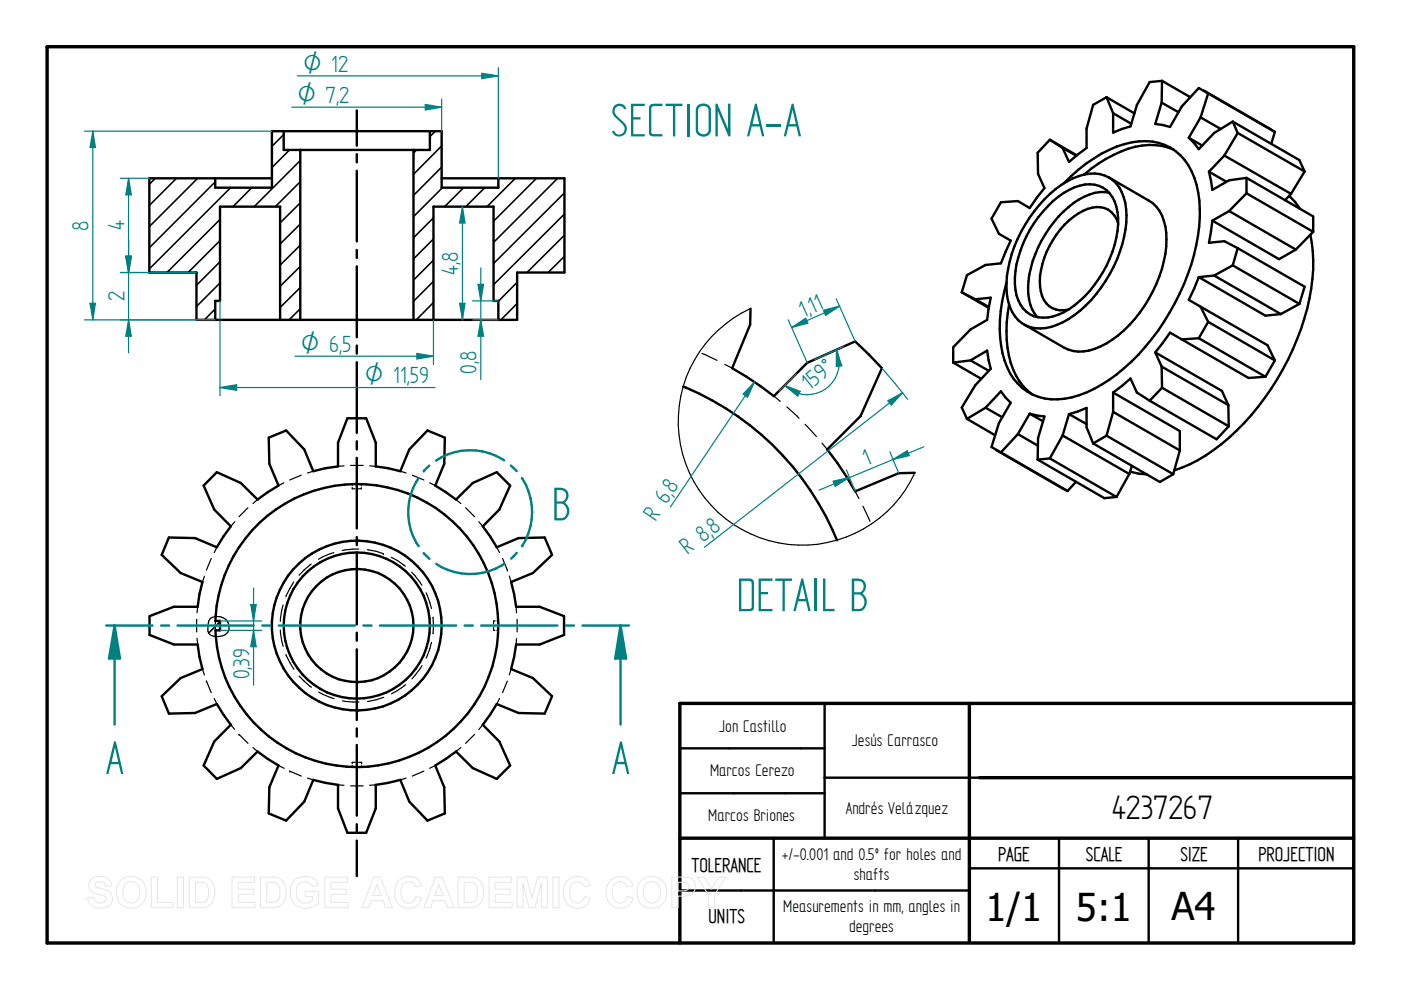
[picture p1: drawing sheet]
<svg xmlns="http://www.w3.org/2000/svg" width="297mm" height="210mm" viewBox="0 0 297 210" stroke-linecap="round" stroke-linejoin="round" font-family="sans-serif">
<path d="M10 9.9h277v190h-277zM205.5 149.1v50.5M287 149.1h-142.9v50.8M144.1 177.7h142.9M207.6 164.9h79.4" fill="none" stroke="#000" stroke-width=".72"/>
<g fill="none" stroke="#000" stroke-width=".51">
<path d="M46 100.1l5.1 2.3 3.5 3.5 4.5-2.9-2-4.7-.1-5.5 3.7-1.5 3.8 4 1.9 4.6 2.6-.6 2.7-.4v-5l2-5.2h3.9l2.1 5.2v5l2.6 .4 2.6 .6 1.9-4.6 3.8-4 3.7 1.5-.1 5.5-1.9 4.7 4.4 2.9 3.5-3.5 5.1-2.3 2.9 2.9-2.3 5-3.5 3.6 2.9 4.4 4.6-1.9 5.6-.1 1.5 3.6-4 3.9-4.6 1.9 .6 2.6 .4 2.7h5l5.2 1.9v4l-5.2 2.1h-5l-.4 2.6-.6 2.6 4.6 1.9 4 3.8-1.5 3.7-5.6-.1-4.6-1.9-2.9 4.4 3.5 3.5 2.3 5.1-2.9 2.8-5.1-2.2-3.5-3.6-4.4 3 1.9 4.6 .1 5.6-3.7 1.5-3.8-4-1.9-4.6-2.6 .6-2.6 .4v5l-2.1 5.2h-3.9l-2-5.2v-5l-2.7-.4-2.6-.6-1.9 4.6-3.8 4-3.7-1.5 .1-5.6 2-4.6-4.5-3-3.5 3.6-5.1 2.2-2.8-2.8 2.2-5.1 3.5-3.5-2.9-4.4-4.6 1.9-5.6 .1-1.5-3.7 4-3.8 4.6-1.9-.6-2.6-.4-2.6h-5l-5.2-2.1v-4l5.2-1.9h5l.4-2.7 .6-2.6-4.6-1.9-4-3.9 1.5-3.6 5.6 .1 4.6 1.9 2.9-4.4-3.5-3.6-2.2-5zM55 110.8a30 30 0 0 1 46.7 7 30 30 0 0 1-17.9 43.7 30 30 0 0 1-38.1-27.9h.9v-1.9h-.9a30.1 30.1 0 0 1 9.3-20.9zM144.1 158.7h30.7M174.8 149.1v28.6M144.1 168.2h30.7M164 177.7v22.2M207.6 164.9h-32.8M224.5 177.7v22.2M243.5 177.7v22.2M262.5 177.7v22.2M144.1 188.8h61.4M205.5 184.1h81.5"/>
<circle cx="75.6" cy="132.6" r="15.5"/>
<circle cx="75.7" cy="132.6" r="18"/>
<circle cx="75.7" cy="132.6" r="12"/>
</g>
<path d="M46.6 131.8l-2.4 2.4" fill="none" stroke="#000" stroke-width=".34"/>
<g fill="none" stroke="#000" stroke-width=".25">
<path d="M66.4 99.9l-1.2 .4M72.9 98.8l-1.2 .1M74.3 98.7h2.7M78.4 98.8l1.3 .1M84.9 99.9l1.2 .4M44.8 118.4l-1 2.5M46 116l-.6 1.2M49.8 110.6l-.9 1M52.6 107.7l-1.9 1.9M54.6 105.9l-1 .9M60.2 102.4l-1.1 .6M63.9 100.8l-2.5 1"/>
<path d="M66 119.6l-2.6 2.4M70.8 117.2l-2.3 .8-1 .6M74.7 102.7v.3M74.7 103.3v.3h.6M76.1 116.4l-3.5 .3M76.6 102.7v.3M76.6 103.4v.2h-.6M77.9 116.5l1.8 .4 1.6 .5M81.3 117.4h.1M83 118.2l1.2 .6 1.7 1.3M87.4 100.8l2.5 1M91.1 102.4l1.2 .6"/>
<path d="M96.7 105.9l1 .9M98.7 107.7l1.9 1.9M101.5 110.6l.9 1M105.3 116l.6 1.2M106.5 118.4l1.1 2.5M41.7 131.3v2.7M41.8 135.3l.1 1.4M41.9 128.7l-.1 1.2M43.3 122.2l-.4 1.2M44.7 131a2.48 2.48 0 0 1 2.7 0 2.48 2.48 0 0 1 1.2 2.4 2.68 2.68 0 0 1-4.1 1.1 3 3 0 0 1-.2-3zM45.7 131.7v.6M45.7 133v.6"/>
<path d="M45.8 130.7h.1M59.4 133.6l.6 3.4M60 128.3l-.3 1.1-.3 2.3M60.6 138.8l1.7 3.1M62.3 123.4l-1.7 3.1M87.3 121.3l2.1 2.8M90.3 125.7l1.2 3.3M91.5 136.2l-1.2 3.3M91.8 130.9v3.5M104.6 133v.6h.3M105 131.7h-.4v.5M105.3 133.6h.3"/>
<path d="M105.4 131.7h.2M107.6 120.9h.1M108 122.1l.4 1.3M109.4 128.7l.1 1.2M109.5 135.4l-.1 1.3M109.6 131.3v2.7M42.9 141.9l.4 1.2M43.8 144.4l1 2.5M43.8 144.4h.1M45.4 148.1l.6 1.2M48.9 153.7l.8 .9M50.7 155.7l1.9 1.9"/>
<path d="M50.7 155.7h.1M53.6 158.5l1 .8M63.4 143.3l2.6 2.4M67.6 146.7l3.2 1.4M72.6 148.6l3.5 .2M81.4 147.9l-3.5 .8M86 145.2l-1.8 1.2-1.2 .7M89.5 141.1l-2.2 2.8M97.7 158.5l-1 .8M100.6 155.7l-1.9 1.9M102.4 153.7l-.9 1M105.9 148.1l-.6 1.2"/>
<path d="M107.6 144.4l-1.1 2.5M108.4 141.9l-.4 1.2M59.1 162.3l1.1 .6M61.4 163.5h.1M61.4 163.5l2.5 1M65.2 165l1.2 .4M71.7 166.4l1.2 .1M74.3 166.6h2.7M74.7 162.3v.3M75.3 161.6h-.6v.3M76 161.6h.7v.4M76.7 162.3v.3"/>
<path d="M79.7 166.4l-1.3 .1M86.1 165l-1.2 .4M89.9 163.5l-2.5 1M92.3 162.3l-1.2 .6"/>
</g>
<path d="M32.3 132.6h-8v21M34.2 132.6h1.7M37.6 132.6h16.2M55.6 132.6h1.7M59.1 132.6h16.2M77 132.6h1.8M80.6 132.6h16.1M98.5 132.6h1.7M102 132.6h16.2M120 132.6h1.7M123.5 132.6h8.1" fill="none" stroke="#008080" stroke-width=".51"/>
<path d="M24.3 132.6l1.1 7h-2.3z" fill="#008080"/>
<path d="M24.3 132.6l1.1 7h-2.3zM131.6 132.6v21" fill="none" stroke="#008080" stroke-width=".51"/>
<path d="M131.6 132.6l1.2 7h-2.4z" fill="#008080"/>
<path d="M91 98.7l-1.2 1.2M106.9 97.6a13 13 0 0 0-14.4 .1M108.3 98.7l1.3 1.2M88.7 101.4a12.9 12.9 0 0 0 .1 14.4M89.8 117.3l1.3 1.2M106.9 119.5a13 13 0 0 1-14.4 0M109.6 117.2l-1.2 1.2M110.7 101.3a13.2 13.2 0 0 1 0 14.5M22.5 132.6h1.8M131.6 132.6h1.7M131.6 132.6l1.2 7h-2.4z" fill="none" stroke="#008080" stroke-width=".51"/>
<g fill="none" stroke="#000" stroke-width=".34">
<path d="M32.9 37.8l-1.2 1.3M37.4 37.8l-5.7 5.8M41.9 37.8l-10.2 10.2M45.6 38.6l-13.9 13.9M48.9 39.8l-17.2 17.2M53.4 39.8l-4 4M60.2 28.5l-2.5 2.5M61.4 31.8l-3.7 3.7M63.7 34l-9.8 9.8M63.7 38.5l-5.3 5.3M88.3 31.8l-.6 .7M92.3 27.8l-1.2 1.2"/>
<path d="M93.6 30.9l-5.9 6.1M93.6 35.4l-5.9 6M93.8 39.8l-6.1 6.1M98.3 39.8l-4 4M102.8 39.8l-4 4M109.3 37.8l-6.1 6M113.7 37.8l-9.1 9.1M118.2 37.8l-13.6 13.6M46.6 51l-6.7 6.8M46.6 46.5l-11.2 11.3M46.6 55.5l-4.9 5M46.6 60l-4.9 5"/>
<path d="M63.7 43l-4.3 4.2M63.7 47.5l-4.3 4.2M63.7 52l-4.3 4.2M63.7 56.5l-4.3 4.2M91.9 46.2l-4.2 4.2M91.9 50.7l-4.2 4.2M91.9 55.2l-4.2 4.2M91.9 59.6l-4.2 4.3M109.6 59.9l-3.9 4M119.7 40.9l-15.1 15M119.7 45.4l-15.1 15M119.7 49.9l-8 7.9"/>
<path d="M119.7 54.4l-3.5 3.4M45.6 65.5l-2.3 2.3M63.7 65.4l-2.4 2.4M63.7 61l-4.3 4.2M91.9 64.1l-3.6 3.7M109.6 64.3l-3.4 3.5"/>
</g>
<g fill="none" stroke="#000" stroke-width=".51">
<path d="M57.7 37.8h-26v20h10v10h67.9v-10h10.1v-20h-26.1M63.7 31.8v36M75.6 23.4v7.5M75.6 32.7v1.7M75.6 36.2v15M87.7 31.8v36M91.1 27.8v4h-30.9v-4M105.7 37.8v2h-12.1v-12h-35.9v12h-12.1v-2M75.6 53v1.7M75.6 56.5v15M59.4 67.8v-24h-12.8v20h-1v4M75.6 73.3v1.7"/>
<path d="M75.6 76.8v15M91.9 67.8v-24h12.7v20h1.1v4M159.1 65.4l-.1 3.4-3.8 9.3 3.1 1.8 5.8 4.1 7.1-7.1 10.1-4.5 5.7 5.7-4.5 10.1-7.1 7.1 4.1 5.8 1.8 3.1 9.2-3.9 3.4-.1M75.6 93.6v1.7M75.6 97.1v15M144.9 82a59.5 59.5 0 0 1 32.6 32.6M75.6 113.9v1.7M75.6 117.3v15.1M75.6 134.2v1.6M75.6 137.7v15M75.6 154.4v1.8M75.6 157.9v15"/>
<path d="M75.6 174.8v1.6M75.6 178.2v7.6"/>
</g>
<path d="M41.7 57.8h.1M41.8 57.8h.1M148.8 74.9l3.2 1.5M153.7 77.3l1.5 .8M159.1 65.4a26.3 26.3 0 0 0-7.6 42.5 26.3 26.3 0 0 0 42.5-7.7M164.1 84l1.3 1.1M166.8 86.3l2.6 2.4M170.7 90l2.4 2.5M174.3 93.9l1.1 1.4M181.3 104.2l.8 1.5M183 107.3l1.4 3.2" fill="none" stroke="#000" stroke-width=".25"/>
<path d="M187 78.1l5.4 6.6M188.3 85l3.1-1.7-2.4 2.6zM191.4 83.3l-42.1 32.7" fill="none" stroke="#008080" stroke-width=".25"/>
<path d="M188.3 85l3.1-1.7-2.4 2.6z" fill="#008080"/>
<path d="M160 81l-17.8 26.5M160 81l-1.5 3.2-.9-.6z" fill="none" stroke="#008080" stroke-width=".25"/>
<path d="M160 81l-1.5 3.2-.9-.6z" fill="#008080"/>
<path d="M179.4 99.6l1.9 4.6M188.7 95.8l1.8 4.5M189.4 97.4l3-1.9 .4 1.1z" fill="none" stroke="#008080" stroke-width=".25"/>
<path d="M189.4 97.4l3-1.9 .4 1.1z" fill="#008080"/>
<path d="M176.7 102l3.4-.8-3 1.9z" fill="none" stroke="#008080" stroke-width=".25"/>
<path d="M176.7 102l3.4-.8-3 1.9z" fill="#008080"/>
<path d="M167.1 67.8l4.1 9.1M174.6 65.8l3.4-.9-3 2zM177.3 63.3l4 9.1M195.8 94.7l-22.2 9.2" fill="none" stroke="#008080" stroke-width=".25"/>
<path d="M174.6 65.8l3.4-.9-3 2z" fill="#008080"/>
<path d="M167.8 69.4l3-1.9 .5 1z" fill="none" stroke="#008080" stroke-width=".25"/>
<path d="M167.8 69.4l3-1.9 .5 1z" fill="#008080"/>
<path d="M25.5 57.8h16.2M25.5 67.8h16.2M27.3 67.8l.6 3.5h-1.2zM178 64.9l-10.2 4.5" fill="none" stroke="#008080" stroke-width=".25"/>
<path d="M27.3 67.8l.6 3.5h-1.2z" fill="#008080"/>
<path d="M26.7 54.3h1.2l-.6 3.5z" fill="none" stroke="#008080" stroke-width=".25"/>
<path d="M26.7 54.3h1.2l-.6 3.5z" fill="#008080"/>
<path d="M25.5 37.8h6.2M25.5 57.8h6.2M26.7 54.3h1.2l-.6 3.5zM27.3 50.8v24" fill="none" stroke="#008080" stroke-width=".25"/>
<path d="M26.7 54.3h1.2l-.6 3.5z" fill="#008080"/>
<path d="M27.3 37.8l.6 3.5h-1.2z" fill="none" stroke="#008080" stroke-width=".25"/>
<path d="M27.3 37.8l.6 3.5h-1.2z" fill="#008080"/>
<path d="M17.9 27.8h39.8M27.3 37.8v20M17.9 67.8h27.7M19.1 64.3h1.1l-.5 3.5z" fill="none" stroke="#008080" stroke-width=".25"/>
<path d="M19.1 64.3h1.1l-.5 3.5z" fill="#008080"/>
<path d="M19.7 27.8l.5 3.5h-1.1z" fill="none" stroke="#008080" stroke-width=".25"/>
<path d="M19.7 27.8l.5 3.5h-1.1z" fill="#008080"/>
<path d="M102.1 15.5l3.6 .6-3.6 .6zM105.7 14.4v23.4M19.7 27.8v40" fill="none" stroke="#008080" stroke-width=".25"/>
<path d="M102.1 15.5l3.6 .6-3.6 .6z" fill="#008080"/>
<path d="M63 16.1h42.7M88.4 74.9l3.5 .6-3.5 .6zM91.9 67.8v9.5" fill="none" stroke="#008080" stroke-width=".25"/>
<path d="M88.4 74.9l3.5 .6-3.5 .6z" fill="#008080"/>
<path d="M90.2 22.1l3.4 .6-3.4 .6zM93.6 21v6.8M62.5 75.5h29.4" fill="none" stroke="#008080" stroke-width=".25"/>
<path d="M90.2 22.1l3.4 .6-3.4 .6z" fill="#008080"/>
<path d="M61.8 22.7h31.8M97.4 64.3h1.2l-.6 3.5z" fill="none" stroke="#008080" stroke-width=".25"/>
<path d="M97.4 64.3h1.2l-.6 3.5z" fill="#008080"/>
<path d="M98 43.8l.6 3.5h-1.2z" fill="none" stroke="#008080" stroke-width=".25"/>
<path d="M98 43.8l.6 3.5h-1.2z" fill="#008080"/>
<path d="M98 43.8v24M100.2 67.8h5.5M100.2 63.8h5.5M101.9 67.8l.6 3.5h-1.2z" fill="none" stroke="#008080" stroke-width=".25"/>
<path d="M101.9 67.8l.6 3.5h-1.2z" fill="#008080"/>
<path d="M101.3 60.3h1.2l-.6 3.5z" fill="none" stroke="#008080" stroke-width=".25"/>
<path d="M101.3 60.3h1.2l-.6 3.5z" fill="#008080"/>
<path d="M101.9 56.8v23.7M46.6 63.8v20.1M46.6 82.2l3.6-.6v1.2z" fill="none" stroke="#008080" stroke-width=".25"/>
<path d="M46.6 82.2l3.6-.6v1.2z" fill="#008080"/>
<path d="M46.6 82.2h45.6M46.6 133.6h8.9M46.6 131.7h8.9M53.8 133.6l.5 3.5h-1.1z" fill="none" stroke="#008080" stroke-width=".25"/>
<path d="M53.8 133.6l.5 3.5h-1.1z" fill="#008080"/>
<path d="M53.2 128.2h1.1l-.5 3.5z" fill="none" stroke="#008080" stroke-width=".25"/>
<path d="M53.2 128.2h1.1l-.5 3.5z" fill="#008080"/>
<path d="M168.8 79.2l-3.7 3.7M178.9 73.4l-6.3 2.9M166.4 81.7l3.3 1.3-.6 1zM53.8 124.7v20.6" fill="none" stroke="#008080" stroke-width=".25"/>
<path d="M166.4 81.7l3.3 1.3-.6 1z" fill="#008080"/>
<path d="M177.3 74.2l1.2 3.4-1.2 .1z" fill="none" stroke="#008080" stroke-width=".25"/>
<path d="M177.3 74.2l1.2 3.4-1.2 .1z" fill="#008080"/>
<path d="M177.3 74.2a6.8 6.8 0 0 1-2.3 8.3 6.8 6.8 0 0 1-8.6-.8" fill="none" stroke="#008080" stroke-width=".25"/>
<g fill="none" stroke="#000" stroke-width=".51">
<path d="M246.4 17.1l-2.6 .3-2.8 4.9-1.3 4.5-3.7 1.3v-4.1M246.4 17.1l-.1 4.7M246.4 17.1l6 3.5M255.2 19.2l15.1 8.8M256.2 19.8l14.1 8.2M256.2 19.8l-2-1.1-3.6 3.9-2.5 4.3-1.6-.4-1.6-.2 1.4-4.5M256.2 19.8l-1.7 5.1M222.6 29.6l5.7 3.3M222.6 29.6l2.7 1.8M222.6 29.6l-2.6 2.8 .1 4.5 1.3 3-3.1 4.2-2.5-1.5-3.6 .3-2 3.5 1.6 3.2 2.5 1.4-2.1 4.8-3.2 .4-4 2.1-1.1 3.7M225.3 31.4l2.9 1.6M225.5 38.9a30.8 30.8 0 0 1 12.9-8.3 11.4 11.4 0 0 1 12.8 3.3 18.4 18.4 0 0 1 3.2 12.2 47.6 47.6 0 0 1-13 29.1 31.2 31.2 0 0 1-14.1 9 11.2 11.2 0 0 1-13.1-5 24.6 24.6 0 0 1-1.3-17.3l.5-2"/>
<path d="M234.6 20.6l5.9 3.4M234.6 20.6l-2.8 1.6-1.4 5.1v4.1l-3.8 2.9-1.3-2.9M234.6 20.6l1.4 3.4M235.1 37.6l8.5 4.9a8.8 8.8 0 0 1 3.7 8.3 28.2 28.2 0 0 1-9 19.3 15.9 15.9 0 0 1-8.6 4.4 6.8 6.8 0 0 1-4.1-.8l-8.5-4.9M236 24l3.9 2.2M246.3 21.8l3.5 2M248.9 31.8a13.7 13.7 0 0 0-11.2 .3 28.2 28.2 0 0 0-7.9 4.9M252 29.2l2.9 1.7M254.5 24.9l4.3 2.4M254.5 24.9l-2.5 4.3M256.3 36.4l.7 3.9 3.6-2.1 3.7-.5M256.3 36.4l3.7 2.1"/>
<path d="M259.6 33l14.1 8.1M259.6 33l-3.3 3.4M261.4 25.8l14.1 8.2 1.1 2.4M261.4 25.8l-4 2.4-3.2 3.4-2.2-2.4M261.4 25.8l1 2.4M262.4 28.2l14.2 8.2M262.4 28.2l-2.8 4.8M264.3 37.7v3.3M264.3 37.7l14.1 8.2v3.2M270.3 28l-.8 2.5M276.6 36.4l-2.9 4.7M221.4 42.2a16.4 16.4 0 0 1 9.7-5.4 6.5 6.5 0 0 1 7.1 5 18.4 18.4 0 0 1-.8 11.5 27.3 27.3 0 0 1-12.1 15 8.3 8.3 0 0 1-8.6 .2 9.6 9.6 0 0 1-3.3-8.5 28.6 28.6 0 0 1 8-17.8z"/>
<path d="M222.2 43.7a13.2 13.2 0 0 1 8.9-4.6 5.7 5.7 0 0 1 5.6 4.7 18.3 18.3 0 0 1-2 12.5 21.7 21.7 0 0 1-10.3 10.4 6.1 6.1 0 0 1-8-2.1 13.1 13.1 0 0 1-.5-10 24.8 24.8 0 0 1 6.3-10.9zM235.2 40.9a10.5 10.5 0 0 0-8.6 3 24.6 24.6 0 0 0-8.6 17.1 8.9 8.9 0 0 0 1.9 6.2M237.1 47.3a4.6 4.6 0 0 0-6.5-3 17.6 17.6 0 0 0-9.9 12.9 8.9 8.9 0 0 0 1.1 7.1 4.6 4.6 0 0 0 4.7 1.4M254.2 58.8l-2.2 4.8 16.7 9.6 1.6 3.2M254.2 58.8l14.1 8.1 3.3-.3M257 46.8l14.2 8.1 3.5-2M257 46.8l-.7 4.7 3.3-.4 2.8 1.5M257.4 58.4l14.2 8.2M257.4 58.4l-3.2 .4M260.6 44.7l-3.6 2.1M260.6 44.7l14.1 8.2M261.4 56.3l14.1 8.1"/>
<path d="M261.4 56.3l-4 2.1M262.4 52.6l14.2 8.2-1.1 3.6M262.4 52.6l-1 3.7M264.3 41l-3.7 3.7M264.3 41l14.1 8.1M273.3 41.5l1.3 1.3 1 1.5M273.7 41.1l-1.2 1.4M277.8 49.7a38.5 38.5 0 0 1-2.8 22.2 53.3 53.3 0 0 1-19.4 24.7 27.7 27.7 0 0 1-6.6 3.1M278.4 49.1l-3.7 3.8M202.1 76.9l5.9 3.4M203.9 62l5.7 3.3M203.9 62l2.9 1.5"/>
<path d="M205.8 76.4l3.8 2.2M205.8 76.4l-3.7 .5M205.8 76.4l3.5-2.1 .8 3.9-3.3 3.5-2.9 4.7 1.1 2.4M206.8 63.5l3.3-.4-.8 4.7-3.5 2.1-3.7 3.7v3.3M206.8 63.5l2.9 1.6M213.9 64.5a24 24 0 0 0 1.5 15.2 10.8 10.8 0 0 0 3.5 4M244.9 74.7l14.2 8.2 1.3 3M244.9 74.7l1.4 3M244.9 74.7l3.2-4.2 16.6 9.6 3.6-.2M246.3 77.7l14.1 8.2M246.3 77.7l.1 4.5M254.2 71.7l-3.6 .3"/>
<path d="M254.2 71.7l14.1 8.2M254.5 65l1.7 3.2M256.2 68.2l-2 3.5M256.2 68.2l14.1 8.2M270.3 76.4l-2 3.5M275.5 64.4l-3.9 2.2M205 88.8l6 3.5M209 86.4l3.2-3.4 1 1.3 1.1 1.1-2.5 4.3-1.6 5.1 2 1.1M209 86.4l3.5 2.1M209 86.4l-4 2.4M211.2 95.4l15.2 8.7M212.2 95.9l14.2 8.2"/>
<path d="M215.8 92l-3.6 3.9M215.8 92l4.2 2.5M218.3 87.7l3.1 .6-1.3 4.6-.1 4.6M218.3 87.7l2.8 1.6M218.3 87.7l-2.5 4.3M220 97.5l14.1 8.1 2.6-.2M222.6 97.2l-2.6 .3M222.6 97.2l14.1 8.2M225.3 92.3l-2.7 4.9M225.3 92.3l14.1 8.2M226.6 87.8l3.8-1.3v4.1l1.4 3.4M226.6 87.8l-1.3 4.5"/>
<path d="M226.6 87.8l3.8 2.1M231.8 94l14.1 8.2 2.8-1.7M234.6 92.4l14.1 8.1M234.6 92.4l-2.8 1.6M236 83.2l3.7-2.9 1.3 2.9 2.8 1.8M236 87.3l-1.4 5.1M236 83.2v4.1M236 87.3l14.1 8.2M236 83.2l14.1 8.2v4.1M239.6 100l1.7 .4 1.9 .2M240 98.8l-.6 1.7M243.8 85l14.1 8.1 2.6-2.7"/>
<path d="M246.4 82.2l-2.6 2.8M246.4 82.2l14.1 8.2M250.1 95.5l-1.4 5M260.4 85.9l.1 4.5M228.1 102.2l-1.7 1.9M239.4 100.5l-2.7 4.9"/>
</g>
<g fill="none" stroke="#e6e6e6" stroke-width=".21">
<path d="M19.3 186.5a3.1 3.1 0 0 1 4 .2l.4 1.1-1.3 .1a1.28 1.28 0 0 0-1-1 1.28 1.28 0 0 0-1.3 .5v.4a5.6 5.6 0 0 0 2.5 .9 1.98 1.98 0 0 1 1.2 2.4 1.98 1.98 0 0 1-2.2 1.5 2.48 2.48 0 0 1-3-2.2l1.2-.2a1.44 1.44 0 0 0 1.3 1.3 1.44 1.44 0 0 0 1.5-.9 1.18 1.18 0 0 0-1.4-.9 2.36 2.36 0 0 1-2.4-2l.1-.7zM25.8 186.5a3.3 3.3 0 0 1 3.9-.1 3.3 3.3 0 0 1 1.2 3.8 3.2 3.2 0 0 1-3.8 2.3 3.2 3.2 0 0 1-2.4-3.8 3 3 0 0 1 1.1-2.2zM26.5 187.5a1.87 1.87 0 0 1 2.2-.4 1.87 1.87 0 0 1 1 2.1 1.87 1.87 0 0 1-1.8 2.3 1.87 1.87 0 0 1-1.9-2.3l.1-.8zM32.1 186h1.3v5.3h3.3v1.1h-4.6zM37.6 186h1.3v6.4h-1.3zM40.1 186h2.4a2.79 2.79 0 0 1 3 3.3 2.79 2.79 0 0 1-2.9 3.1h-2.5zM41.4 187.1a2.64 2.64 0 0 1 2.5 .5 3.3 3.3 0 0 1-.3 3.5l-.8 .2h-1.4zM49.2 186h4.8v1.1h-3.5v1.4h3.2v1.1h-3.2v1.7h3.6v1.1h-4.9zM55.2 186h2.4a2.79 2.79 0 0 1 3.1 3.3 2.79 2.79 0 0 1-3 3.1h-2.5zM56.6 187.1a2.64 2.64 0 0 1 2.4 .5 3.3 3.3 0 0 1-.3 3.5l-.8 .2h-1.3zM62.3 186.8a3.6 3.6 0 0 1 4.6-.2l.6 1.1-1.3 .3a1.8 1.8 0 0 0-2.2-1 1.8 1.8 0 0 0-1.2 2.1 2.01 2.01 0 0 0 1.1 2.2 2.01 2.01 0 0 0 2.3-.4v-.8h-1.5v-1.1h2.9v2.6a3.8 3.8 0 0 1-5.5-.3 4 4 0 0 1 .2-4.5zM68.9 186h4.8v1.1h-3.5v1.4h3.2v1.1h-3.2v1.7h3.6v1.1h-4.9z"/>
<path d="M79.2 186h1.4l2.6 6.4h-1.4l-.6-1.4h-2.5l-.6 1.4h-1.4zM79.9 187.5l.9 2.4h-1.7zM84.5 186.7a2.87 2.87 0 0 1 4.9 1l-1.3 .3a1.6 1.6 0 0 0-1.8-1 1.6 1.6 0 0 0-1.3 1.7 2.19 2.19 0 0 0 1.3 2.7 1.55 1.55 0 0 0 1.9-1.3l1.2 .4a2.93 2.93 0 0 1-3.4 2 2.93 2.93 0 0 1-2.3-3.3v-.6a3.2 3.2 0 0 1 .8-1.9zM92.3 186h1.4l2.6 6.4h-1.4l-.5-1.4h-2.6l-.5 1.4h-1.4zM93 187.5l.9 2.4h-1.7zM97.1 186h2.4a2.79 2.79 0 0 1 3 3.3 2.79 2.79 0 0 1-2.9 3.1h-2.5zM98.4 187.1a2.64 2.64 0 0 1 2.4 .5 3.3 3.3 0 0 1-.2 3.5l-.9 .2h-1.3zM103.7 186h4.8v1.1h-3.5v1.4h3.2v1.1h-3.2v1.7h3.6v1.1h-4.9zM109.6 186h2l1.2 4.4 1.2-4.4h2v6.4h-1.2v-5.1l-1.4 5.1h-1.2l-1.3-5.1v5.1h-1.3zM117.2 186h1.3v6.4h-1.3zM120.3 186.7a2.87 2.87 0 0 1 4.8 1l-1.2 .3a1.6 1.6 0 0 0-1.9-1 1.6 1.6 0 0 0-1.2 1.7 2.19 2.19 0 0 0 1.3 2.7 1.55 1.55 0 0 0 1.8-1.3l1.3 .4a2.93 2.93 0 0 1-3.5 2 2.93 2.93 0 0 1-2.2-3.3v-.6a3.2 3.2 0 0 1 .8-1.9zM129.3 186.7a2.87 2.87 0 0 1 4.9 1l-1.2 .3a1.6 1.6 0 0 0-1.9-1 1.6 1.6 0 0 0-1.3 1.7 2.19 2.19 0 0 0 1.3 2.7 1.55 1.55 0 0 0 1.9-1.3l1.2 .4a2.93 2.93 0 0 1-3.4 2 2.93 2.93 0 0 1-2.3-3.3l.1-.6a3.2 3.2 0 0 1 .7-1.9z"/>
<path d="M136.2 186.5a3.3 3.3 0 0 1 3.9-.1 3.3 3.3 0 0 1 1.1 3.8 3.2 3.2 0 0 1-3.7 2.3 3.2 3.2 0 0 1-2.4-3.8 3 3 0 0 1 1.1-2.2zM136.9 187.5a1.87 1.87 0 0 1 2.2-.4 1.87 1.87 0 0 1 .9 2.1 1.87 1.87 0 0 1-1.8 2.3 1.87 1.87 0 0 1-1.8-2.3l.1-.8zM142.4 186h2.1a2.5 2.5 0 0 1 2.7 1 2.08 2.08 0 0 1-.1 2.2 2.08 2.08 0 0 1-2.1 .8h-1.2v2.4h-1.4zM143.8 187.1h.6a1.28 1.28 0 0 1 1.7 .9 1.22 1.22 0 0 1-1.6 .9h-.7zM147.8 186h1.5l1.6 2.5 1.4-2.5h1.6l-2.4 3.7v2.7h-1.3v-2.7z"/>
</g>
<g font-size="11.3" fill="#008080">
<text x="129.5" y="28.9">SECTION A-A</text>
<text x="117" y="110.3">B</text>
<text x="156.2" y="129.6">DETAIL B</text>
<text x="22.4" y="164.1">A</text>
<text x="129.7" y="164.1">A</text>
</g>
<g font-size="8.1">
<text x="235.7" y="173.7">4237267</text>
<text x="208.9" y="195.3">1/1</text>
<text x="228.1" y="195.3">5:1</text>
<text x="248.4" y="195.1">A4</text>
</g>
<g font-size="5.6" fill="#008080">
<text x="18.8" y="48.9" transform="rotate(-90 18.8 48.9)">8</text>
<text x="26.4" y="48.9" transform="rotate(-90 26.4 48.9)">4</text>
<text x="97.2" y="58.3" transform="rotate(-90 97.2 58.3)">4,8</text>
<text x="26.4" y="63.9" transform="rotate(-90 26.4 63.9)">2</text>
<text x="170.3" y="67.4" transform="rotate(-24 170.3 67.4)">1,</text>
<text x="172.2" y="66.5" transform="rotate(-24 172.2 66.5)">11</text>
<text x="101" y="79.3" transform="rotate(-90 101 79.3)">0,8</text>
<text x="171.6" y="82.9" transform="rotate(-39 171.6 82.9)">159°</text>
<text x="183.7" y="98.8" transform="rotate(-22 183.7 98.8)">1</text>
<text x="142.9" y="104.8" transform="rotate(-56 142.9 104.8)">8</text>
<text x="139" y="110.6" transform="rotate(-56 139 110.6)">R 6,</text>
<text x="151.3" y="113.4" transform="rotate(-38 151.3 113.4)">8</text>
<text x="145.8" y="117.8" transform="rotate(-38 145.8 117.8)">R 8,</text>
<text x="52.9" y="144.1" transform="rotate(-90 52.9 144.1)">0,39</text>
</g>
<g font-size="5.4" fill="#008080">
<text x="64.3" y="15.2">O 12</text>
<text x="63.1" y="21.8">O 7,2</text>
<text x="63.8" y="74.7">O 6,5</text>
<text x="77.4" y="81.3">O 11,59</text>
</g>
<g font-size="4.8">
<text x="146.6" y="184.8">TOLERANCE</text>
<text x="211.6" y="182.5">PAGE</text>
<text x="230.2" y="182.5">SCALE</text>
<text x="250.3" y="182.5">SIZE</text>
<text x="266.8" y="182.5">PROJECTION</text>
<text x="150.2" y="195.8">UNITS</text>
</g>
<g font-size="4.1">
<text x="152.5" y="155.1">Jon Castillo</text>
<text x="180.6" y="158.2">Jesús Carrasco</text>
<text x="150.5" y="164.5">Marcos Cerezo</text>
<text x="179.3" y="172.6">Andrés Velázquez</text>
<text x="150.2" y="174.1">Marcos Briones</text>
<text x="165.8" y="182.4">+/-0.001 and 0.5º for holes and</text>
<text x="181" y="186.6">shafts</text>
<text x="166.1" y="193.5">Measurements in mm, angles in</text>
<text x="180" y="197.6">degrees</text>
</g>
</svg>
